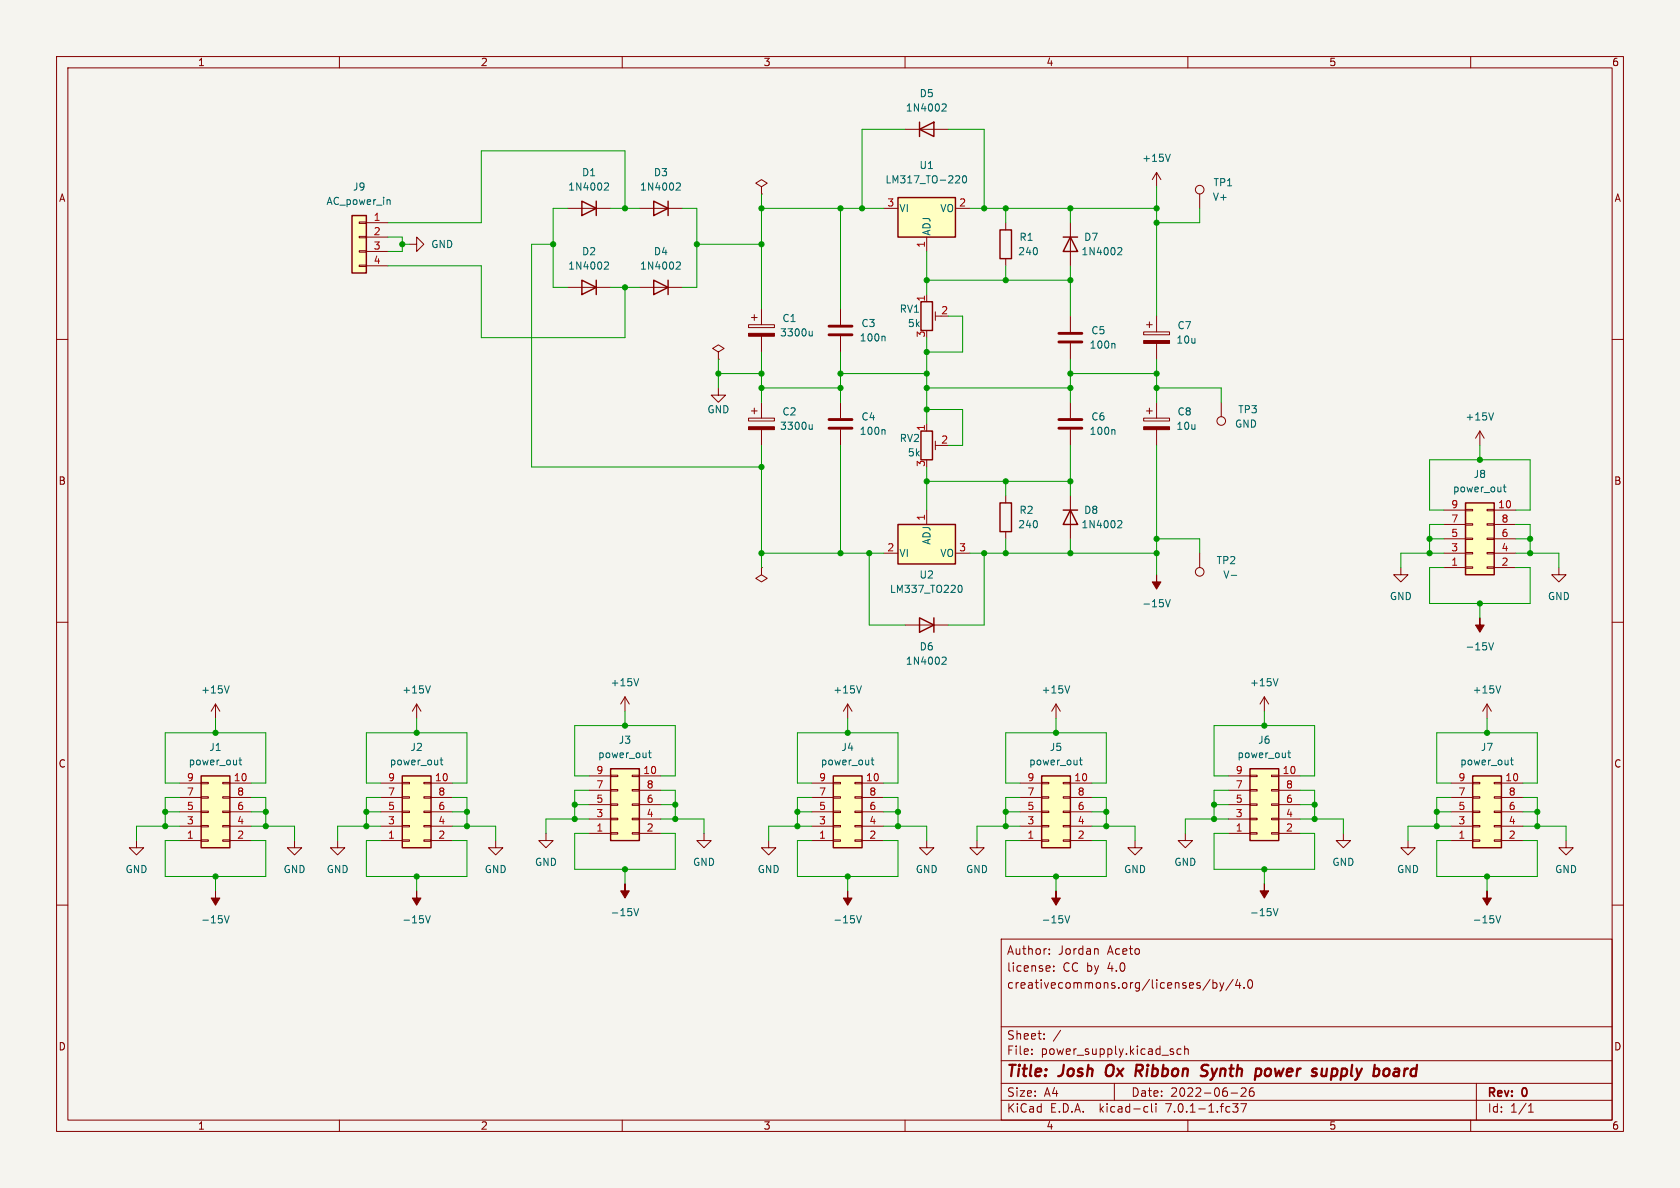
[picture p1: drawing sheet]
<svg xmlns="http://www.w3.org/2000/svg" width="297mm" height="210mm" viewBox="0 0 297 210" stroke-linecap="round" stroke-linejoin="round" font-family="sans-serif">
<path d="M0 0h297v210h-297z" fill="#f5f4ef" stroke="#f5f4ef" stroke-width=".18"/>
<g fill="none" stroke="#840000" stroke-width=".18">
<path d="M10 10h277v190h-277zM12 12h273v186h-273zM60 10v2M110 10v2M160 10v2M210 10v2M260 10v2M63.5 39.2h1.3v.3h-1.3zM64.8 39.4h3.8M100.3 36.8h7.6M113 36.8h7.6M134.6 33l1-.6-1-.6-1 .6 1 .6v1.3"/>
<path d="M134.6 34.3h.1M156.2 36.8h2.5M160 22.9h7.6M168.9 36.8h2.5M177.8 39.4v1.2M189.2 39.4v7.6M204.5 30.5v2.5M204.5 30.5l-.8 1.3M204.5 30.5l.7 1.3M212.1 34.3v2.5M10 60h2M63.5 46.9h1.3v.2h-1.3z"/>
<path d="M63.5 44.3h1.3v.3h-1.3zM63.5 41.8h1.3v.2h-1.3zM64.8 41.9h3.8M64.8 44.5h3.8M64.8 47h3.8M72.4 43.2h1.3v-1.3l1.2 1.3-1.2 1.3v-1.3M100.3 50.8h7.6M113 50.8h7.6M132.3 57.4h4.6v.5h-4.6zM132.8 56.1h1.1M133.3 55.6v1M134.6 54.6v2.8"/>
<path d="M134.6 59.4v2.8M148.6 54.6v2.8M148.6 59.4v2.8M163.8 41.9v2.6M163.8 52.1v1.2M165.4 55.1v1.5M165.4 55.9h1M177.8 45.7v1.3M189.2 55.9v2.8M202.2 58.7h4.6v.5h-4.6zM202.7 57.4h1M203.2 56.9v1"/>
<path d="M204.5 55.9v2.8M285 60h2M127 62.2l1-.6-1-.6-1 .6 1 .6v1.3M127 63.5h.1M127 68.6v1.3h1.3l-1.3 1.2-1.3-1.2h1.3M132.3 73.9h4.6v.5h-4.6zM132.8 72.6h1.1M133.3 72.1v1.1M134.6 71.1v2.8M134.6 75.9v2.8M148.6 71.1v2.8M148.6 75.9v2.8"/>
<path d="M163.8 74.9v1.3M165.4 78v1.5M165.4 78.7h1M189.2 60.7v2.8M189.2 71.1v2.8M189.2 75.9v2.8M202.2 73.9h4.6v.5h-4.6zM202.7 72.6h1M203.2 72.1v1.1M204.5 60.7v2.8M204.5 71.1v2.8M204.5 75.9v2.8"/>
<path d="M215.9 71.1v2.6M261.6 76.2l-.7 1.3M261.6 76.2v2.5M261.6 76.2l.8 1.3M156.2 97.8h2.5M163.8 90.2v2.5M168.9 97.8h2.5M177.8 87.6v1.3M177.8 94v1.3M189.2 87.6v7.7M212.1 97.8v2.5M255.3 97.8h3.8"/>
<path d="M255.3 90.2h3.8M255.3 95.3h3.8M255.3 92.7h3.8M259.1 90h1.2v.3h-1.2zM259.1 92.6h1.2v.2h-1.2zM259.1 95.1h1.2v.3h-1.2zM259.1 97.7h1.2v.2h-1.2zM262.9 90h1.3v.3h-1.3zM262.9 92.6h1.3v.2h-1.3zM262.9 95.1h1.3v.3h-1.3zM262.9 97.7h1.3v.2h-1.3zM264.2 97.8h3.8"/>
<path d="M264.2 90.2h3.8M264.2 95.3h3.8M264.2 92.7h3.8M10 110h2M134.6 100.3v1.3l1 .6-1 .7-1-.7 1-.6M134.6 100.3h.1M160 110.5h7.6M247.6 100.3v1.3h-1.2l1.2 1.3 1.3-1.3h-1.3M255.3 100.3h3.8M259.1 100.2h1.2v.3h-1.2zM262.9 100.2h1.3v.3h-1.3zM264.2 100.3h3.8"/>
<path d="M275.6 100.3v1.3h1.3l-1.3 1.3-1.3-1.3h1.3M285 110h2M31.7 138.4h3.9M35.6 138.3h1.2v.3h-1.2zM38.1 124.5l-.8 1.2M38.1 124.5v2.5M38.1 124.5l.8 1.2M39.4 138.3h1.2v.3h-1.2zM40.6 138.4h3.8M67.3 138.4h3.8M71.1 138.3h1.3v.3h-1.3zM73.7 124.5l-.8 1.2"/>
<path d="M73.7 124.5v2.5M73.7 124.5l.7 1.2M74.9 138.3h1.3v.3h-1.3zM76.2 138.4h3.8M104.1 137.2h3.8M104.1 139.7h3.8M107.9 137h1.3v.3h-1.3zM107.9 139.6h1.3v.2h-1.3zM110.5 123.2l-.8 1.3M110.5 123.2v2.5M110.5 123.2l.8 1.3M111.8 137h1.2v.3h-1.2z"/>
<path d="M111.8 139.6h1.2v.2h-1.2zM113 137.2h3.8M113 139.7h3.8M143.5 138.4h3.8M147.3 138.3h1.3v.3h-1.3zM149.9 124.5l-.8 1.2M149.9 124.5v2.5M149.9 124.5l.7 1.2M151.1 138.3h1.3v.3h-1.3zM152.4 138.4h3.8M180.3 138.4h3.8M184.1 138.3h1.3v.3h-1.3z"/>
<path d="M186.7 124.5l-.8 1.2M186.7 124.5v2.5M186.7 124.5l.8 1.2M188 138.3h1.2v.3h-1.2zM189.2 138.4h3.8M217.2 137.2h3.8M217.2 139.7h3.8M221 137h1.2v.3h-1.2zM221 139.6h1.2v.2h-1.2zM223.5 123.2l-.7 1.3M223.5 123.2v2.5M223.5 123.2l.8 1.3"/>
<path d="M224.8 137h1.3v.3h-1.3zM224.8 139.6h1.3v.2h-1.3zM226.1 137.2h3.8M226.1 139.7h3.8M256.5 138.4h3.8M260.3 138.3h1.3v.3h-1.3zM262.9 124.5l-.8 1.2M262.9 124.5v2.5M262.9 124.5l.8 1.2M264.2 138.3h1.2v.3h-1.2zM265.4 138.4h3.8M10 160h2"/>
<path d="M24.1 148.6v1.3h-1.2l1.2 1.2 1.3-1.2h-1.3M31.7 148.6h3.9M31.7 146.1h3.9M31.7 143.5h3.9M31.7 141h3.9M35.6 140.8h1.2v.3h-1.2zM35.6 143.4h1.2v.2h-1.2zM35.6 145.9h1.2v.3h-1.2zM35.6 148.5h1.2v.2h-1.2zM39.4 140.8h1.2v.3h-1.2zM39.4 143.4h1.2v.2h-1.2zM39.4 145.9h1.2v.3h-1.2z"/>
<path d="M39.4 148.5h1.2v.2h-1.2zM40.6 148.6h3.8M40.6 146.1h3.8M40.6 143.5h3.8M40.6 141h3.8M52.1 148.6v1.3h1.2l-1.2 1.2-1.3-1.2h1.3M59.7 148.6v1.3h-1.3l1.3 1.2 1.3-1.2h-1.3M67.3 148.6h3.8M67.3 146.1h3.8M67.3 143.5h3.8M67.3 141h3.8M71.1 140.8h1.3v.3h-1.3z"/>
<path d="M71.1 143.4h1.3v.2h-1.3zM71.1 145.9h1.3v.3h-1.3zM71.1 148.5h1.3v.2h-1.3zM74.9 140.8h1.3v.3h-1.3zM74.9 143.4h1.3v.2h-1.3zM74.9 145.9h1.3v.3h-1.3zM74.9 148.5h1.3v.2h-1.3zM76.2 148.6h3.8M76.2 146.1h3.8M76.2 143.5h3.8M76.2 141h3.8M87.6 148.6v1.3h1.3l-1.3 1.2-1.2-1.2h1.2"/>
<path d="M96.5 147.3v1.3h-1.3l1.3 1.3 1.3-1.3h-1.3M104.1 147.3h3.8M104.1 144.8h3.8M104.1 142.2h3.8M107.9 142.1h1.3v.3h-1.3zM107.9 144.7h1.3v.2h-1.3zM107.9 147.2h1.3v.2h-1.3zM111.8 142.1h1.2v.3h-1.2zM111.8 144.7h1.2v.2h-1.2zM111.8 147.2h1.2v.2h-1.2zM113 147.3h3.8M113 144.8h3.8"/>
<path d="M113 142.2h3.8M124.5 147.3v1.3h1.2l-1.2 1.3-1.3-1.3h1.3M135.9 148.6v1.3h-1.3l1.3 1.2 1.3-1.2h-1.3M143.5 148.6h3.8M143.5 146.1h3.8M143.5 143.5h3.8M143.5 141h3.8M147.3 140.8h1.3v.3h-1.3zM147.3 143.4h1.3v.2h-1.3zM147.3 145.9h1.3v.3h-1.3zM147.3 148.5h1.3v.2h-1.3zM151.1 140.8h1.3v.3h-1.3z"/>
<path d="M151.1 143.4h1.3v.2h-1.3zM151.1 145.9h1.3v.3h-1.3zM151.1 148.5h1.3v.2h-1.3zM152.4 148.6h3.8M152.4 146.1h3.8M152.4 143.5h3.8M152.4 141h3.8M163.8 148.6v1.3h1.3l-1.3 1.2-1.2-1.2h1.2M172.7 148.6v1.3h-1.3l1.3 1.2 1.3-1.2h-1.3M180.3 148.6h3.8M180.3 146.1h3.8M180.3 143.5h3.8"/>
<path d="M180.3 141h3.8M184.1 140.8h1.3v.3h-1.3zM184.1 143.4h1.3v.2h-1.3zM184.1 145.9h1.3v.3h-1.3zM184.1 148.5h1.3v.2h-1.3zM188 140.8h1.2v.3h-1.2zM188 143.4h1.2v.2h-1.2zM188 145.9h1.2v.3h-1.2zM188 148.5h1.2v.2h-1.2zM189.2 148.6h3.8M189.2 146.1h3.8M189.2 143.5h3.8"/>
<path d="M189.2 141h3.8M200.7 148.6v1.3h1.2l-1.2 1.2-1.3-1.2h1.3M209.5 147.3v1.3h-1.2l1.2 1.3 1.3-1.3h-1.3M217.2 147.3h3.8M217.2 144.8h3.8M217.2 142.2h3.8M221 142.1h1.2v.3h-1.2zM221 144.7h1.2v.2h-1.2zM221 147.2h1.2v.2h-1.2zM224.8 142.1h1.3v.3h-1.3zM224.8 144.7h1.3v.2h-1.3zM224.8 147.2h1.3v.2h-1.3z"/>
<path d="M226.1 147.3h3.8M226.1 144.8h3.8M226.1 142.2h3.8M237.5 147.3v1.3h1.3l-1.3 1.3-1.3-1.3h1.3M248.9 148.6v1.3h-1.3l1.3 1.2 1.3-1.2h-1.3M256.5 148.6h3.8M256.5 146.1h3.8M256.5 143.5h3.8M256.5 141h3.8M260.3 140.8h1.3v.3h-1.3zM260.3 143.4h1.3v.2h-1.3zM260.3 145.9h1.3v.3h-1.3z"/>
<path d="M260.3 148.5h1.3v.2h-1.3zM264.2 140.8h1.2v.3h-1.2zM264.2 143.4h1.2v.2h-1.2zM264.2 145.9h1.2v.3h-1.2zM264.2 148.5h1.2v.2h-1.2zM265.4 148.6h3.8M265.4 146.1h3.8M265.4 143.5h3.8M265.4 141h3.8M276.9 148.6v1.3h1.2l-1.2 1.2-1.3-1.2h1.3M285 160h2M177 166h108v32h-108z"/>
<path d="M185.5 168.6v.1M185.5 167.8v.1M185.6 170.8v.3l-.7 .1M186.3 171.6v.1M186.3 170.8v.1M193.9 167.7l.2 .2v.8M213.9 173.1l-1.3 2M214.4 173.2v1.5M214.4 173.8l.5-.1 .2 .3v.4l-.1 .2h-.6M215.6 173.7l.4 1M216 174.7l-.1 .4-.3 .1M216.4 173.7l-.4 1"/>
<path d="M218 173.1l-1.3 2M218.8 173.1l-.4 1.1h1M219.1 173.7v1M219.9 174.6v.1M220.7 173.3l.2-.1a.81 .81 0 0 1 .6 .6 .81 .81 0 0 1-.3 .8l-.1 .1a.81 .81 0 0 1-.4-1.4zM60 198v2M110 198v2M160 198v2M177 194.5h108M177 191.5h108M177 187.5h108M177 181.5h108"/>
<path d="M182.4 186.3v.1M182.4 185.5v.1M184.6 183.6v.1M184.6 182.8v.1M197 191.5v3M202.5 195.6l.4 .1M202.9 196.5l-.4 .1M203.6 195.1v1.3l.2 .2M204.4 195.1v.1M204.4 195.6v1M207.3 185.9l.2 .2-.2 .3M207.3 185.4l.1 .1"/>
<path d="M208.8 185.5l-.4-.1-.3 .3v.4l.1 .2h.6M209.4 185.5l.2-.1 .4 .1 .1 .9M209.4 184.9v1.5M210 198v2M217.6 193.2h1.2M217.9 195.1h1l-.5 .6 .4 .1v.7l-.2 .1h-.5l-.2-.1M219.4 195.1h1l-.7 1.5M219.5 192.4h-.1M220.1 192.4l.2 .2-.1 .3-.8 .9h.9M221.1 192.4a1.01 1.01 0 0 0 0 1.4l.5-.1 .1-.5-.3-.3h-.4l-.1 .3M260 198v2M261 191.5v6.5"/>
<path d="M270.2 196.6h.9M270.2 195.5l.4-.4v1.5"/>
<circle cx="212.1" cy="33.5" r=".76"/>
<circle cx="215.9" cy="74.4" r=".76"/>
<circle cx="212.1" cy="101.1" r=".76"/>
</g>
<path d="M195.6 188.9l-.1 .7v.3l.2 .2M212.6 189.1l.5 .2a.49 .49 0 0 1 .4 .5 .49 .49 0 0 1-.5 .4h-.5M213.6 188.3a.85 .85 0 0 0-1 .1M234.3 190.1l-.4 .1M245 188.9l.5 .1 .2 .3-.1 .6-.4 .3" fill="none" stroke="#840000" stroke-width=".4"/>
<g fill="none" stroke="#840000" stroke-width=".25">
<path d="M62.2 38.1h2.6v10.2h-2.6zM102.9 35.6l2.5 1.2-2.5 1.3zM105.4 35.6v2.5M115.6 35.6l2.5 1.2-2.5 1.3zM118.1 35.6v2.5M158.7 34.9h10.2v7h-10.2zM162.6 22.9l2.5-1.3v2.5zM162.6 21.6v2.5M102.9 49.5l2.5 1.3-2.5 1.3zM105.4 49.5v2.6M115.6 49.5l2.5 1.3-2.5 1.3zM118.1 49.5v2.6"/>
<path d="M162.8 53.3h2v5.1h-2zM176.8 40.6h2v5.1h-2zM188 41.9h2.5M189.2 41.9l1.3 2.6h-2.5zM162.8 76.2h2v5.1h-2zM158.7 92.7h10.2v7h-10.2zM176.8 88.9h2v5.1h-2zM188 90.2h2.5M189.2 90.2l1.3 2.5h-2.5zM259.1 88.9h5.1v12.7h-5.1zM162.6 109.2l2.5 1.3-2.5 1.3zM165.1 109.2v2.6"/>
<path d="M35.6 137.2h5v12.7h-5zM71.1 137.2h5.1v12.7h-5.1zM107.9 135.9h5.1v12.7h-5.1zM147.3 137.2h5.1v12.7h-5.1zM184.1 137.2h5.1v12.7h-5.1zM221 135.9h5.1v12.7h-5.1zM260.3 137.2h5.1v12.7h-5.1z"/>
</g>
<g fill="none" stroke="#006464" stroke-width=".18">
<path d="M166.7 18.4h.5l.1 .3-.8 .9h.8M68.6 35.3l.4 .2v.6M107 32.3l.5 .1 .1 .3-.8 .9h.8M119.7 32.3l.5 .1 .1 .3-.8 .9h.8M169.1 31.1h.4l.2 .3-.8 .9h.8M170.3 31.2l.2-.1a.68 .68 0 0 1 .4 .6 .68 .68 0 0 1-.4 .6l-.2-.1-.2-.3zM206.9 27.3l-.4 1.2M107 46.3l.5 .1 .1 .3-.8 .9h.8M119.7 46.3l.5 .1 .1 .3-.8 .9h.8M143.6 58.5v.9M143.6 59.3l-.4 .1M156.3 59.4l.2 .2v.7"/>
<path d="M197.8 43.8h.4l.1 .3-.8 .9h.8M143.6 75.1v.8M143.6 75.8l-.4 .1M156.3 75.9l.2 .2v.7M196.9 75.9l.2 .2v.7M196.9 60.7l.2 .2v.6M264 73l-.4 1.2M197.8 92l.4 .1 .1 .3-.8 .9h.8M265.8 86.1h.4M265.9 85.7v1.1l.3 .1M112.9 120l-.4 1.2M166.7 116.2h.5l.1 .3-.8 .9h.8"/>
<path d="M169.5 103.5h.2a.68 .68 0 0 1 .4 .6 .68 .68 0 0 1-.4 .6h-.2M206 106l.5 1.3 .4-1.3M217.7 101.7h.9M225.9 120l-.4 1.2M263.2 113.6l.4 1.3 .4-1.3M40.5 121.2l-.4 1.3M42.2 134.4h.5M42.4 133.9v1.1l.3 .2M76.1 121.2l-.4 1.3M77.8 134.4h.5M78 133.9v1.1l.3 .2M114.6 133.1h.5"/>
<path d="M114.8 132.7v1.1l.3 .1M152.3 121.2l-.4 1.3M154 134.4h.5M154.2 133.9v1.1l.3 .2M189.1 121.2l-.4 1.3M190.8 134.4h.5M191 133.9v1.1l.3 .2M227.7 133.1h.4M227.8 132.7v1.1l.3 .1M265.3 121.2l-.4 1.3M267 134.4h.5M267.2 133.9v1.1l.3 .2"/>
<path d="M39.7 161.9l.4 1.2 .4-1.2M75.2 161.9l.5 1.2 .4-1.2M112.1 160.6l.4 1.3 .4-1.3M151.4 161.9l.5 1.2 .4-1.2M188.3 161.9l.4 1.2 .4-1.2M225.1 160.6l.4 1.3 .4-1.3M264.5 161.9l.4 1.2 .4-1.2"/>
</g>
<g fill="#ffffc2" stroke="#ffffc2" stroke-width=".18">
<path d="M62.2 38.1h2.6v10.2h-2.6z"/>
<path d="M35.6 137.2h5v12.7h-5z"/>
<path d="M158.7 92.7h10.2v7h-10.2z"/>
<path d="M107.9 135.9h5.1v12.7h-5.1z"/>
<path d="M71.1 137.2h5.1v12.7h-5.1z"/>
<path d="M221 135.9h5.1v12.7h-5.1z"/>
<path d="M259.1 88.9h5.1v12.7h-5.1z"/>
<path d="M260.3 137.2h5.1v12.7h-5.1z"/>
<path d="M158.7 34.9h10.2v7h-10.2z"/>
<path d="M184.1 137.2h5.1v12.7h-5.1z"/>
<path d="M147.3 137.2h5.1v12.7h-5.1z"/>
</g>
<g fill="#840000" stroke="#840000" stroke-width=".18">
<path d="M38.1 157.5v1.3h.8l-.8 1.2-.8-1.2h.8z"/>
<path d="M202.2 60.2h4.6v.5h-4.6z"/>
<path d="M202.2 75.4h4.6v.5h-4.6z"/>
<path d="M110.5 156.2v1.3h.8l-.8 1.3-.8-1.3h.8z"/>
<path d="M73.7 157.5v1.3h.7l-.7 1.2-.8-1.2h.8z"/>
<path d="M223.5 156.2v1.3h.8l-.8 1.3-.7-1.3h.7z"/>
<path d="M204.5 101.6v1.3h.7l-.7 1.2-.8-1.2h.8z"/>
<path d="M261.6 109.2v1.3h.8l-.8 1.3-.7-1.3h.7z"/>
<path d="M262.9 157.5v1.3h.8l-.8 1.2-.8-1.2h.8z"/>
<path d="M186.7 157.5v1.3h.8l-.8 1.2-.8-1.2h.8z"/>
<path d="M149.9 157.5v1.3h.7l-.7 1.2-.8-1.2h.8z"/>
<path d="M132.3 58.9h4.6v.5h-4.6z"/>
<path d="M132.3 75.4h4.6v.5h-4.6z"/>
</g>
<path d="M146.6 59.2h4M146.6 57.7h4M187.2 58.9h4.1M146.6 75.7h4M146.6 74.2h4M187.2 75.7h4.1M187.2 74.2h4.1M187.2 60.5h4.1" fill="none" stroke="#840000" stroke-width=".51"/>
<g fill="none" stroke="#009600" stroke-width=".18">
<path d="M100.3 36.8h-2.5v14h2.5M107.9 36.8h5.1M110.5 36.8v-10.1h-25.4v12.7h-16.5M120.6 36.8h2.6v14h-2.6M134.6 36.8h21.6M134.6 34.3v20.3M148.6 36.8v17.8M160 22.9h-7.6v13.9M167.6 22.9h6.4v13.9M171.4 36.8h33.1M177.8 36.8v2.6M189.2 36.8v2.6"/>
<path d="M204.5 33v22.9M212.1 36.8v2.6h-7.6M68.6 47h16.5v12.7h25.4v-8.9M68.6 41.9h2.5v2.6h-2.5M71.1 43.2h1.3M97.8 43.2h-3.8v39.4h40.6M107.9 50.8h5.1M123.2 43.2h11.4M163.8 44.5v7.6M163.8 59.7v15.2M163.8 49.5h25.4M167.6 55.9h2.6v6.3h-6.4"/>
<path d="M177.8 47v2.5M189.2 47v8.9M127 63.5v5.1M127 66h7.6M134.6 68.6h14M134.6 62.2v8.9M134.6 78.7v21.6M148.6 62.2v8.9M148.6 78.7v19.1M148.6 66h15.2M163.8 72.4h6.4v6.3h-2.6M163.8 68.6h25.4"/>
<path d="M189.2 63.5v7.6M189.2 78.7v8.9M189.2 66h15.3M204.5 68.6h11.4v2.5M204.5 63.5v7.6M204.5 78.7v22.9M261.6 78.7v2.6M134.6 97.8h21.6M153.7 97.8v12.7h6.3M163.8 82.6v7.6M163.8 85.1h25.4M171.4 97.8h33.1"/>
<path d="M174 97.8v12.7h-6.4M177.8 85.1v2.5M177.8 95.3v2.5M189.2 95.3v2.5M204.5 95.3h7.6v2.5M252.7 95.3h2.6M255.3 90.2h-2.6v-8.9h17.8v8.9h-2.5M255.3 92.7h-2.6v5.1M255.3 97.8h-7.7v2.5M268 95.3h2.5M268 92.7h2.5v5.1M268 97.8h7.6v2.5"/>
<path d="M255.3 100.3h-2.6v6.4h17.8v-6.4h-2.5M261.6 106.7v2.5M31.7 138.4h-2.5v-8.9h17.8v8.9h-2.6M38.1 127v2.5M67.3 138.4h-2.5v-8.9h17.7v8.9h-2.5M73.7 127v2.5M104.1 137.2h-2.5v-8.9h17.8v8.9h-2.6M104.1 139.7h-2.5v5.1M110.5 125.7v2.6M116.8 139.7h2.6v5.1M143.5 138.4h-2.5v-8.9h17.7v8.9h-2.5M149.9 127v2.5"/>
<path d="M180.3 138.4h-2.5v-8.9h17.8v8.9h-2.6M186.7 127v2.5M217.2 137.2h-2.6v-8.9h17.8v8.9h-2.5M217.2 139.7h-2.6v5.1M223.5 125.7v2.6M229.9 139.7h2.5v5.1M256.5 138.4h-2.5v-8.9h17.8v8.9h-2.6M262.9 127v2.5M29.2 143.5h2.5M31.7 146.1h-7.6v2.5M31.7 148.6h-2.5v6.3h17.8v-6.3h-2.6M31.7 141h-2.5v5.1"/>
<path d="M38.1 154.9v2.6M44.4 146.1h7.7v2.5M44.4 143.5h2.6M44.4 141h2.6v5.1M64.8 143.5h2.5M67.3 146.1h-7.6v2.5M67.3 148.6h-2.5v6.3h17.7v-6.3h-2.5M67.3 141h-2.5v5.1M73.7 154.9v2.6M80 146.1h7.6v2.5M80 143.5h2.5M80 141h2.5v5.1"/>
<path d="M101.6 142.2h2.5M104.1 147.3h-2.5v6.4h17.8v-6.4h-2.6M104.1 144.8h-7.6v2.5M110.5 153.7v2.5M116.8 142.2h2.6M116.8 144.8h7.7v2.5M141 143.5h2.5M143.5 146.1h-7.6v2.5M143.5 148.6h-2.5v6.3h17.7v-6.3h-2.5M143.5 141h-2.5v5.1M149.9 154.9v2.6M156.2 146.1h7.6v2.5"/>
<path d="M156.2 143.5h2.5M156.2 141h2.5v5.1M177.8 143.5h2.5M180.3 146.1h-7.6v2.5M180.3 141h-2.5v5.1M180.3 148.6h-2.5v6.3h17.8v-6.3h-2.6M186.7 154.9v2.6M193 146.1h7.7v2.5M193 143.5h2.6M193 141h2.6v5.1M214.6 142.2h2.6M217.2 147.3h-2.6v6.4h17.8v-6.4h-2.5"/>
<path d="M217.2 144.8h-7.7v2.5M223.5 153.7v2.5M229.9 142.2h2.5M229.9 144.8h7.6v2.5M254 143.5h2.5M256.5 146.1h-7.6v2.5M256.5 148.6h-2.5v6.3h17.8v-6.3h-2.6M256.5 141h-2.5v5.1M262.9 154.9v2.6M269.2 146.1h7.7v2.5M269.2 141h2.6v5.1M269.2 143.5h2.6"/>
</g>
<g fill="#009600" stroke="#009600" stroke-width=".18">
<circle cx="119.4" cy="144.8" r=".46"/>
<circle cx="119.4" cy="142.2" r=".46"/>
<circle cx="110.5" cy="128.3" r=".46"/>
<circle cx="134.6" cy="66" r=".46"/>
<circle cx="127" cy="66" r=".46"/>
<circle cx="47" cy="146.1" r=".46"/>
<circle cx="64.8" cy="143.5" r=".46"/>
<circle cx="64.8" cy="146.1" r=".46"/>
<circle cx="47" cy="143.5" r=".46"/>
<circle cx="148.6" cy="66" r=".46"/>
<circle cx="163.8" cy="68.6" r=".46"/>
<circle cx="163.8" cy="66" r=".46"/>
<circle cx="163.8" cy="49.5" r=".46"/>
<circle cx="163.8" cy="62.2" r=".46"/>
<circle cx="152.4" cy="36.8" r=".46"/>
<circle cx="163.8" cy="72.4" r=".46"/>
<circle cx="177.8" cy="36.8" r=".46"/>
<circle cx="174" cy="36.8" r=".46"/>
<circle cx="148.6" cy="68.6" r=".46"/>
<circle cx="134.6" cy="68.6" r=".46"/>
<circle cx="148.6" cy="36.8" r=".46"/>
<circle cx="82.5" cy="146.1" r=".46"/>
<circle cx="82.5" cy="143.5" r=".46"/>
<circle cx="73.7" cy="154.9" r=".46"/>
<circle cx="73.7" cy="129.5" r=".46"/>
<circle cx="101.6" cy="144.8" r=".46"/>
<circle cx="110.5" cy="153.7" r=".46"/>
<circle cx="101.6" cy="142.2" r=".46"/>
<circle cx="134.6" cy="43.2" r=".46"/>
<circle cx="134.6" cy="36.8" r=".46"/>
<circle cx="97.8" cy="43.2" r=".46"/>
<circle cx="110.5" cy="36.8" r=".46"/>
<circle cx="110.5" cy="50.8" r=".46"/>
<circle cx="71.1" cy="43.2" r=".46"/>
<circle cx="123.2" cy="43.2" r=".46"/>
<circle cx="29.2" cy="146.1" r=".46"/>
<circle cx="29.2" cy="143.5" r=".46"/>
<circle cx="38.1" cy="154.9" r=".46"/>
<circle cx="38.1" cy="129.5" r=".46"/>
<circle cx="189.2" cy="68.6" r=".46"/>
<circle cx="189.2" cy="85.1" r=".46"/>
<circle cx="189.2" cy="66" r=".46"/>
<circle cx="204.5" cy="39.4" r=".46"/>
<circle cx="204.5" cy="36.8" r=".46"/>
<circle cx="204.5" cy="66" r=".46"/>
<circle cx="148.6" cy="97.8" r=".46"/>
<circle cx="153.7" cy="97.8" r=".46"/>
<circle cx="149.9" cy="129.5" r=".46"/>
<circle cx="186.7" cy="129.5" r=".46"/>
<circle cx="163.8" cy="85.1" r=".46"/>
<circle cx="174" cy="97.8" r=".46"/>
<circle cx="177.8" cy="97.8" r=".46"/>
<circle cx="189.2" cy="97.8" r=".46"/>
<circle cx="134.6" cy="82.6" r=".46"/>
<circle cx="134.6" cy="97.8" r=".46"/>
<circle cx="158.7" cy="143.5" r=".46"/>
<circle cx="141" cy="146.1" r=".46"/>
<circle cx="149.9" cy="154.9" r=".46"/>
<circle cx="141" cy="143.5" r=".46"/>
<circle cx="158.7" cy="146.1" r=".46"/>
<circle cx="177.8" cy="146.1" r=".46"/>
<circle cx="177.8" cy="143.5" r=".46"/>
<circle cx="186.7" cy="154.9" r=".46"/>
<circle cx="189.2" cy="49.5" r=".46"/>
<circle cx="189.2" cy="36.8" r=".46"/>
<circle cx="177.8" cy="49.5" r=".46"/>
<circle cx="177.8" cy="85.1" r=".46"/>
<circle cx="254" cy="146.1" r=".46"/>
<circle cx="262.9" cy="129.5" r=".46"/>
<circle cx="262.9" cy="154.9" r=".46"/>
<circle cx="271.8" cy="146.1" r=".46"/>
<circle cx="271.8" cy="143.5" r=".46"/>
<circle cx="254" cy="143.5" r=".46"/>
<circle cx="261.6" cy="106.7" r=".46"/>
<circle cx="270.5" cy="95.3" r=".46"/>
<circle cx="270.5" cy="97.8" r=".46"/>
<circle cx="261.6" cy="81.3" r=".46"/>
<circle cx="204.5" cy="97.8" r=".46"/>
<circle cx="252.7" cy="95.3" r=".46"/>
<circle cx="204.5" cy="68.6" r=".46"/>
<circle cx="204.5" cy="95.3" r=".46"/>
<circle cx="252.7" cy="97.8" r=".46"/>
<circle cx="232.4" cy="144.8" r=".46"/>
<circle cx="214.6" cy="142.2" r=".46"/>
<circle cx="214.6" cy="144.8" r=".46"/>
<circle cx="232.4" cy="142.2" r=".46"/>
<circle cx="223.5" cy="153.7" r=".46"/>
<circle cx="223.5" cy="128.3" r=".46"/>
<circle cx="195.6" cy="143.5" r=".46"/>
<circle cx="195.6" cy="146.1" r=".46"/>
</g>
<g font-size="2.8" fill="#840000">
<text x="178" y="190.8">Title:</text>
<text x="187.4" y="190.8">Josh</text>
<text x="196.2" y="190.8">Ox Ribbon</text>
<text x="214.3" y="190.8">Synth</text>
<text x="224.5" y="190.8">power</text>
<text x="235.1" y="190.8">supply</text>
<text x="246.5" y="190.8">board</text>
</g>
<g font-size="2.1" fill="#840000">
<text x="178" y="171.9">license:</text>
<text x="178" y="168.9">Author:</text>
<text x="187.1" y="168.9">Jordan</text>
<text x="187.9" y="171.9">CC by</text>
<text x="195.8" y="168.9">Aceto</text>
<text x="195.8" y="171.9">4.0</text>
<text x="178" y="174.9">creativecommons.org/licenses/by/4.0</text>
<text x="178" y="183.9">Sheet:</text>
<text x="186.2" y="183.9">/</text>
<text x="178" y="186.6">File:</text>
<text x="184" y="186.6">power_supply.kicad_sch</text>
<text x="178" y="196.8">KiCad</text>
<text x="178" y="194">Size:</text>
<text x="184.6" y="194">A4</text>
<text x="185.7" y="196.8">E.D.A.</text>
<text x="194.4" y="196.8">kicad-cli</text>
<text x="200" y="194">Date:</text>
<text x="206.2" y="196.8">7.0.1-1.fc37</text>
<text x="206.9" y="194">2022-06-26</text>
<text x="263" y="194.2">Rev:</text>
<text x="263" y="196.8">Id:</text>
<text x="267" y="196.8">1/1</text>
<text x="269.2" y="194.2">0</text>
</g>
<g font-size="1.8" fill="#840000">
<text x="35" y="11.8">1</text>
<text x="85" y="11.8">2</text>
<text x="135" y="11.8">3</text>
<text x="185" y="11.8">4</text>
<text x="235" y="11.8">5</text>
<text x="285" y="11.8">6</text>
<text x="10.4" y="35.8">A</text>
<text x="285.4" y="35.8">A</text>
<text x="10.3" y="85.8">B</text>
<text x="285.3" y="85.8">B</text>
<text x="10.3" y="135.8">C</text>
<text x="285.3" y="135.8">C</text>
<text x="10.3" y="185.8">D</text>
<text x="285.3" y="185.8">D</text>
<text x="35" y="199.8">1</text>
<text x="85" y="199.8">2</text>
<text x="135" y="199.8">3</text>
<text x="185" y="199.8">4</text>
<text x="235" y="199.8">5</text>
<text x="285" y="199.8">6</text>
</g>
<g font-size="1.8" fill="#006464">
<text x="162.5" y="17.3">D5</text>
<text x="160.1" y="19.9">1N4002</text>
<text x="201.9" y="28.8">+15V</text>
<text x="62.3" y="33.8">J9</text>
<text x="100.4" y="33.8">1N4002</text>
<text x="102.8" y="31.3">D1</text>
<text x="113.1" y="33.8">1N4002</text>
<text x="115.5" y="31.3">D3</text>
<text x="156.5" y="32.6">LM317_TO-220</text>
<text x="162.5" y="30">U1</text>
<text x="214.3" y="35.6">V+</text>
<text x="214.5" y="33.1">TP1</text>
<text x="57.7" y="36.4">AC_power_in</text>
<text x="159" y="37.7">VI</text>
<text x="164.7" y="41.7" transform="rotate(-90 164.7 41.7)">ADJ</text>
<text x="166.1" y="37.7">VO</text>
<text x="76.2" y="44">GND</text>
<text x="100.4" y="47.8">1N4002</text>
<text x="102.8" y="45.3">D2</text>
<text x="113.1" y="47.8">1N4002</text>
<text x="115.5" y="45.3">D4</text>
<text x="179.9" y="45.3">240</text>
<text x="180.2" y="42.7">R1</text>
<text x="191.1" y="45.3">1N4002</text>
<text x="191.6" y="42.7">D7</text>
<text x="137.8" y="59.6">3300u</text>
<text x="138.3" y="57.1">C1</text>
<text x="152.2" y="58">C3</text>
<text x="159" y="55.4">RV1</text>
<text x="160.4" y="58">5k</text>
<text x="192.9" y="59.2">C5</text>
<text x="208.1" y="58.4">C7</text>
<text x="151.9" y="60.5">100n</text>
<text x="192.6" y="61.8">100n</text>
<text x="207.9" y="60.9">10u</text>
<text x="125" y="73.2">GND</text>
<text x="137.8" y="76.1">3300u</text>
<text x="138.3" y="73.6">C2</text>
<text x="151.9" y="77">100n</text>
<text x="152.2" y="74.5">C4</text>
<text x="192.6" y="77">100n</text>
<text x="192.9" y="74.5">C6</text>
<text x="207.9" y="76.1">10u</text>
<text x="208.1" y="73.6">C8</text>
<text x="218.3" y="75.8">GND</text>
<text x="218.8" y="73.2">TP3</text>
<text x="259" y="74.5">+15V</text>
<text x="159" y="78.3">RV2</text>
<text x="160.4" y="80.8">5k</text>
<text x="256.8" y="87.2">power_out</text>
<text x="260.5" y="84.6">J8</text>
<text x="179.9" y="93.5">240</text>
<text x="180.2" y="91">R2</text>
<text x="191.1" y="93.5">1N4002</text>
<text x="191.6" y="91">D8</text>
<text x="159" y="98.6">VI</text>
<text x="164.7" y="96.4" transform="rotate(-90 164.7 96.4)">ADJ</text>
<text x="166.1" y="98.6">VO</text>
<text x="215" y="99.9">TP2</text>
<text x="157.3" y="105">LM337_TO220</text>
<text x="162.5" y="102.4">U2</text>
<text x="201.9" y="107.5">-15V</text>
<text x="216.2" y="102.4">V-</text>
<text x="245.7" y="106.2">GND</text>
<text x="273.6" y="106.2">GND</text>
<text x="160.1" y="117.7">1N4002</text>
<text x="162.5" y="115.1">D6</text>
<text x="259" y="115.1">-15V</text>
<text x="35.5" y="122.7">+15V</text>
<text x="71.1" y="122.7">+15V</text>
<text x="107.9" y="121.5">+15V</text>
<text x="147.3" y="122.7">+15V</text>
<text x="184.1" y="122.7">+15V</text>
<text x="220.9" y="121.5">+15V</text>
<text x="260.3" y="122.7">+15V</text>
<text x="109.3" y="131.6">J3</text>
<text x="222.4" y="131.6">J6</text>
<text x="33.3" y="135.4">power_out</text>
<text x="36.9" y="132.9">J1</text>
<text x="68.8" y="135.4">power_out</text>
<text x="72.5" y="132.9">J2</text>
<text x="105.7" y="134.2">power_out</text>
<text x="145" y="135.4">power_out</text>
<text x="148.7" y="132.9">J4</text>
<text x="181.9" y="135.4">power_out</text>
<text x="185.5" y="132.9">J5</text>
<text x="218.7" y="134.2">power_out</text>
<text x="258.1" y="135.4">power_out</text>
<text x="261.7" y="132.9">J7</text>
<text x="22.1" y="154.5">GND</text>
<text x="50.1" y="154.5">GND</text>
<text x="57.7" y="154.5">GND</text>
<text x="85.6" y="154.5">GND</text>
<text x="94.5" y="153.2">GND</text>
<text x="122.5" y="153.2">GND</text>
<text x="133.9" y="154.5">GND</text>
<text x="161.8" y="154.5">GND</text>
<text x="170.7" y="154.5">GND</text>
<text x="198.7" y="154.5">GND</text>
<text x="207.6" y="153.2">GND</text>
<text x="235.5" y="153.2">GND</text>
<text x="246.9" y="154.5">GND</text>
<text x="274.9" y="154.5">GND</text>
<text x="35.5" y="163.4">-15V</text>
<text x="71.1" y="163.4">-15V</text>
<text x="107.9" y="162.1">-15V</text>
<text x="147.3" y="163.4">-15V</text>
<text x="184.1" y="163.4">-15V</text>
<text x="220.9" y="162.1">-15V</text>
<text x="260.3" y="163.4">-15V</text>
</g>
<g font-size="1.8" fill="#a90000">
<text x="66" y="39.1">1</text>
<text x="66" y="41.7">2</text>
<text x="156.8" y="36.6">3</text>
<text x="169.5" y="36.6">2</text>
<text x="66" y="44.2">3</text>
<text x="66" y="46.7">4</text>
<text x="163.6" y="43.8" transform="rotate(-90 163.6 43.8)">1</text>
<text x="163.6" y="53.4" transform="rotate(-90 163.6 53.4)">1</text>
<text x="163.6" y="59.7" transform="rotate(-90 163.6 59.7)">3</text>
<text x="166.3" y="55.6">2</text>
<text x="163.6" y="76.2" transform="rotate(-90 163.6 76.2)">1</text>
<text x="163.6" y="82.6" transform="rotate(-90 163.6 82.6)">3</text>
<text x="166.3" y="78.5">2</text>
<text x="256.5" y="89.9">9</text>
<text x="264.8" y="89.9">10</text>
<text x="163.6" y="92.1" transform="rotate(-90 163.6 92.1)">1</text>
<text x="256.5" y="95">5</text>
<text x="256.5" y="92.5">7</text>
<text x="265.4" y="95">6</text>
<text x="265.4" y="92.5">8</text>
<text x="156.8" y="97.5">2</text>
<text x="169.5" y="97.5">3</text>
<text x="256.5" y="100.1">1</text>
<text x="256.5" y="97.5">3</text>
<text x="265.4" y="100.1">2</text>
<text x="265.4" y="97.5">4</text>
<text x="105.4" y="136.9">9</text>
<text x="113.7" y="136.9">10</text>
<text x="218.4" y="136.9">9</text>
<text x="226.7" y="136.9">10</text>
<text x="33" y="143.3">5</text>
<text x="33" y="140.7">7</text>
<text x="33" y="138.2">9</text>
<text x="41.3" y="138.2">10</text>
<text x="41.9" y="143.3">6</text>
<text x="41.9" y="140.7">8</text>
<text x="68.5" y="143.3">5</text>
<text x="68.5" y="140.7">7</text>
<text x="68.5" y="138.2">9</text>
<text x="76.8" y="138.2">10</text>
<text x="77.4" y="143.3">6</text>
<text x="77.4" y="140.7">8</text>
<text x="105.4" y="142">5</text>
<text x="105.4" y="139.4">7</text>
<text x="114.3" y="142">6</text>
<text x="114.3" y="139.4">8</text>
<text x="144.7" y="143.3">5</text>
<text x="144.7" y="140.7">7</text>
<text x="144.7" y="138.2">9</text>
<text x="153" y="138.2">10</text>
<text x="153.6" y="143.3">6</text>
<text x="153.6" y="140.7">8</text>
<text x="181.6" y="143.3">5</text>
<text x="181.6" y="140.7">7</text>
<text x="181.6" y="138.2">9</text>
<text x="189.9" y="138.2">10</text>
<text x="190.5" y="143.3">6</text>
<text x="190.5" y="140.7">8</text>
<text x="218.4" y="142">5</text>
<text x="218.4" y="139.4">7</text>
<text x="227.3" y="142">6</text>
<text x="227.3" y="139.4">8</text>
<text x="257.8" y="143.3">5</text>
<text x="257.8" y="140.7">7</text>
<text x="257.8" y="138.2">9</text>
<text x="266.1" y="138.2">10</text>
<text x="266.7" y="143.3">6</text>
<text x="266.7" y="140.7">8</text>
<text x="33" y="148.3">1</text>
<text x="33" y="145.8">3</text>
<text x="41.9" y="148.3">2</text>
<text x="41.9" y="145.8">4</text>
<text x="68.5" y="148.3">1</text>
<text x="68.5" y="145.8">3</text>
<text x="77.4" y="148.3">2</text>
<text x="77.4" y="145.8">4</text>
<text x="105.4" y="147.1">1</text>
<text x="105.4" y="144.5">3</text>
<text x="114.3" y="147.1">2</text>
<text x="114.3" y="144.5">4</text>
<text x="144.7" y="148.3">1</text>
<text x="144.7" y="145.8">3</text>
<text x="153.6" y="148.3">2</text>
<text x="153.6" y="145.8">4</text>
<text x="181.6" y="148.3">1</text>
<text x="181.6" y="145.8">3</text>
<text x="190.5" y="148.3">2</text>
<text x="190.5" y="145.8">4</text>
<text x="218.4" y="147.1">1</text>
<text x="218.4" y="144.5">3</text>
<text x="227.3" y="147.1">2</text>
<text x="227.3" y="144.5">4</text>
<text x="257.8" y="148.3">1</text>
<text x="257.8" y="145.8">3</text>
<text x="266.7" y="148.3">2</text>
<text x="266.7" y="145.8">4</text>
</g>
</svg>
